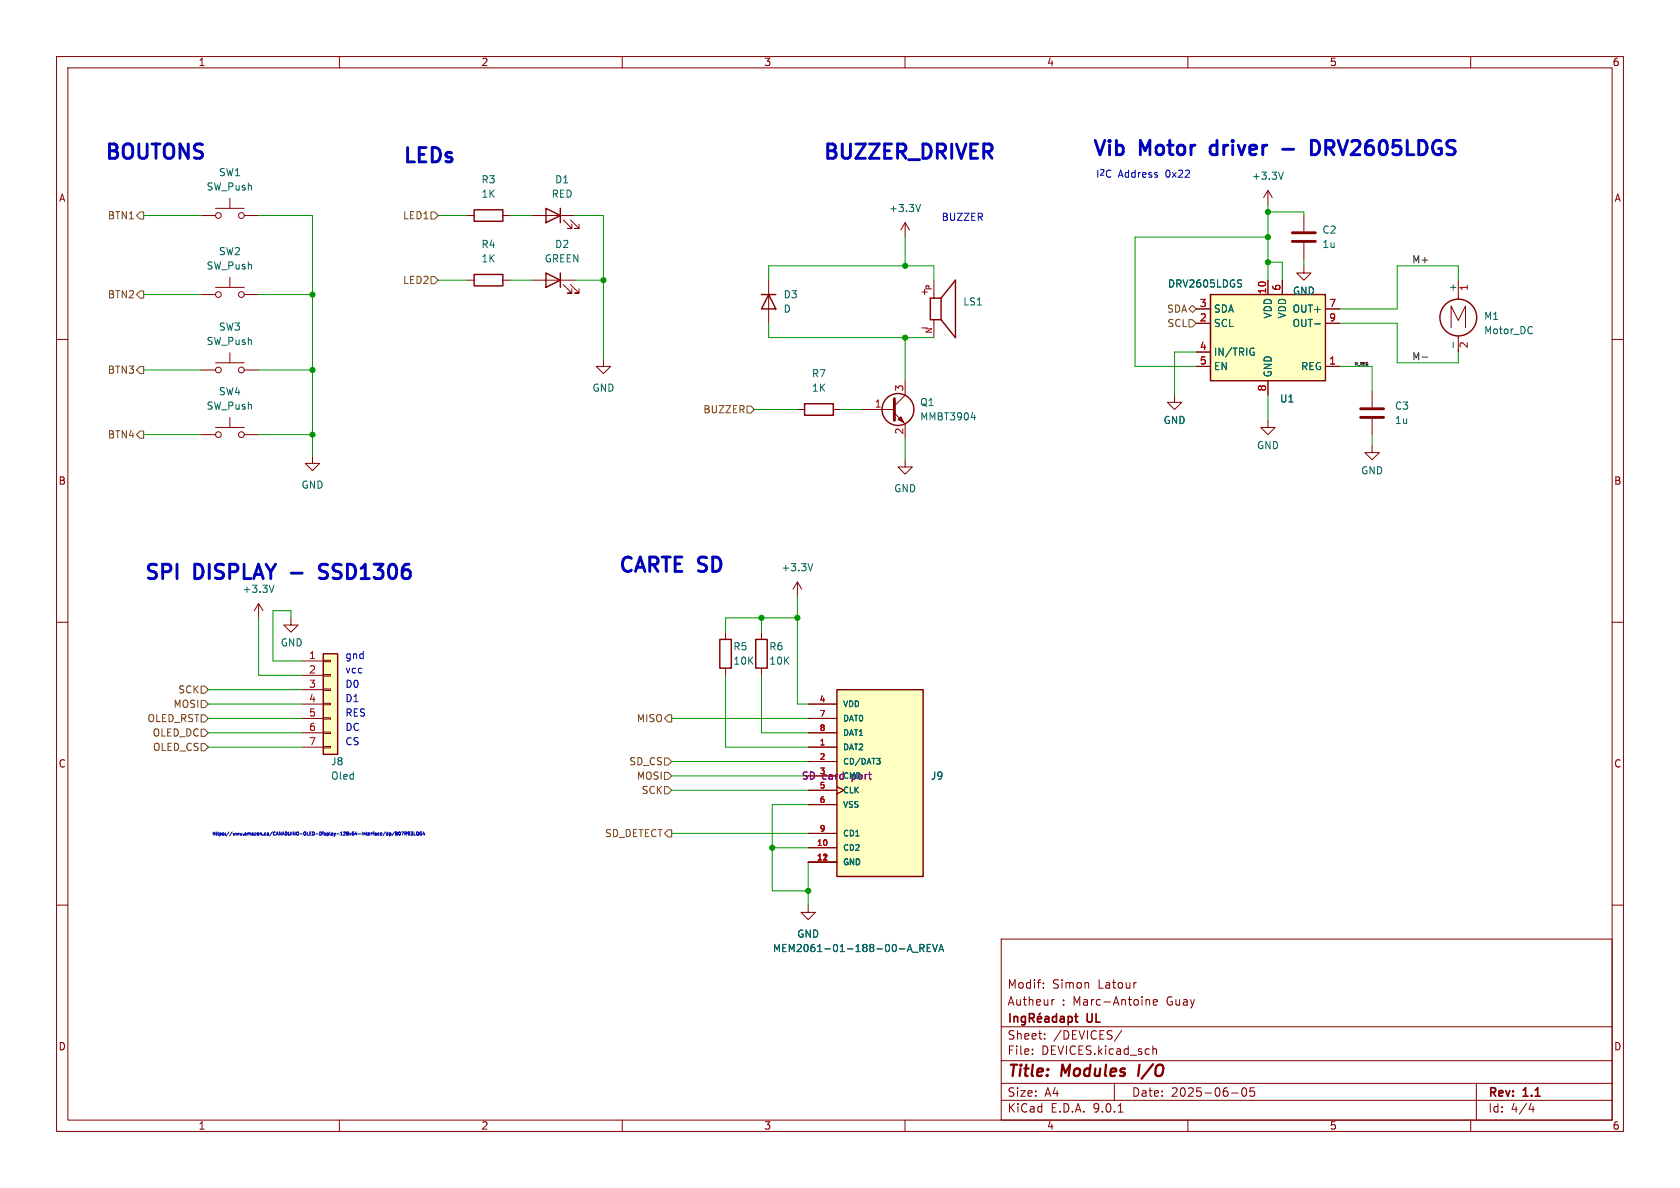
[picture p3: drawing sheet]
<svg xmlns="http://www.w3.org/2000/svg" width="297mm" height="210mm" viewBox="0 0 297 210" stroke-linecap="round" stroke-linejoin="round" font-family="sans-serif">
<g fill="none" stroke="#840000" stroke-width=".18">
<path d="M10 10h277v190h-277zM12 12h273v186h-273zM60 10v2M110 10v2M160 10v2M210 10v2M260 10v2M35.6 38.1h2.5M38.1 36.8h5.1M40.6 35.1v1.7M43.2 38.1h2.5M82.5 38.1h1.3"/>
<path d="M88.9 38.1h1.3M94 38.1h7.6M99.6 38.9l1.5 1.5h-.8h.8v-.8M100.8 38.9l1.6 1.5h-.8h.8v-.8M224.2 33.7l-.8 1.2M224.2 33.7l.7 1.2M224.2 33.7v2.5M230.5 38.1v2.8M35.6 52.1h2.5M38.1 50.8h5.1M40.6 49v1.8M43.2 52.1h2.5"/>
<path d="M135.9 49.5v7.7M163 58h.9M165.1 49.5v3.2M165.1 56.5v3.2M230.5 42.9v2.8M256.5 57.9v-3.8l1.3 2.5 1.3-2.5v3.8M257.8 49.5v3.4M257.8 59.4v2.8M10 60h2M106.7 63.5v1.3h-1.3l1.3 1.2 1.2-1.2h-1.2M141 72.4h1.2M147.3 72.4h1.3"/>
<path d="M152.4 72.4h5.7M158.1 73l1.9 1.9v2.6M160 67.3v2.6l-1.9 1.9M207.6 69.9v1.2h1.3l-1.3 1.3-1.2-1.3h1.2M285 60h2M160 81.3v1.3h1.3l-1.3 1.2-1.3-1.2h1.3M10 110h2M45.7 106.7l-.7 1.3M45.7 106.7l.8 1.3M45.7 106.7v2.5M51.4 109.2v1.3h1.3l-1.3 1.3-1.2-1.3h1.2M285 110h2"/>
<path d="M10 160h2M142.9 160v1.3h1.2l-1.2 1.3-1.3-1.3h1.3M177 166h108v32h-108zM184.5 174.6v.1M184.5 173.8v.1M186.4 176.7l-.4 .1M200.7 173.7h.2M202.7 176.8h.5v.9M203.9 177.2l.7-.1-.1-.3-.4-.1-.2 .2 .1 .7h.5M285 160h2M60 198v2M110 198v2"/>
<path d="M160 198v2M177 194.5h108M177 191.5h108M177 187.5h108M177 181.5h108M182.5 186.3v.1M182.5 185.5v.1M184.7 183.6v.1M184.7 182.8v.1M197 191.5v3M197.7 196.6h.8M198.3 182.1l-1.3 2"/>
<path d="M203.8 184.9v1.5M203.8 185.5l.2-.1 .4 .1 .1 .9M210 198v2M217.7 193.2h1.2M219.7 192.4l.2-.1a.81 .81 0 0 1 .6 .6 .81 .81 0 0 1-.3 .8l-.2 .1a.81 .81 0 0 1-.3-1.4zM221.7 192.3h-.7v.7l.2-.1h.5l.1 .3-.1 .5-.2 .1-.5-.1M260 198v2M261 191.5v6.5M270.7 195l-.4 1.1h.9M271 195.6v1"/>
<circle cx="38.6" cy="38.1" r=".51"/>
<circle cx="42.7" cy="38.1" r=".51"/>
<circle cx="38.6" cy="52.1" r=".51"/>
<circle cx="42.7" cy="52.1" r=".51"/>
</g>
<path d="M201.5 188.2l-.3 2" fill="none" stroke="#840000" stroke-width=".4"/>
<g fill="none" stroke="#840000" stroke-width=".3">
<path d="M178.6 179.2v1.5M179.3 179.7v1M179.3 179.8l.2-.1 .3 .1 .1 .9M181.3 179.8l-.5-.1-.2 .3v.4l.1 .2h.6M181.3 179.7v1.2l-.3 .3-.4-.1M182 180l.7-.1 .1-.2v-.4l-.2-.1h-.6v1.5M182.3 180l.5 .7M183.9 179.1l-.2 .2M184.8 179.8h.5l.1 .9M186.8 179.8l-.5-.1-.2 .3v.4l.1 .2h.6M186.8 179.2v1.5M187.5 179.8h.6v.9"/>
<path d="M188.8 179.8l.5-.1 .3 .3v.4l-.2 .2h-.6M188.8 179.7v1.5M190 179.7h.6M190.2 179.2v1.3l.4 .2M183.4 180.2l.7-.2v-.2l-.5-.1-.2 .2 .1 .7h.6M185.4 180l-.5 .1a.29 .29 0 0 0-.2 .3 .29 .29 0 0 0 .2 .3l.5-.1M188.1 180l-.5 .1a.29 .29 0 0 0-.2 .3 .29 .29 0 0 0 .2 .3l.5-.1"/>
</g>
<g fill="none" stroke="#840000" stroke-width=".25">
<path d="M83.8 37.1h5.1v2h-5.1zM96.5 36.8l2.6 1.3-2.6 1.3zM99.1 36.8v2.6M134.6 52.1h2.6M135.9 52.1l1.3 2.5h-2.6zM166.4 52.7h-1.9v3.8h1.9M166.4 52.7l2.5-3.2v10.2l-2.5-3.2M166.4 52.7v3.8M142.2 71.4h5.1v2h-5.1z"/>
<circle cx="257.8" cy="56.1" r="3.3"/>
<circle cx="158.7" cy="72.4" r="2.82"/>
</g>
<path d="M228.5 41.1h4M228.5 42.7h4M158.1 70.5v3.8" fill="none" stroke="#840000" stroke-width=".51"/>
<path d="M158.7 74.2l.6-.5 .5 1z" fill="#840000" stroke="#840000" stroke-width=".18"/>
<path d="M226.9 30.4l-.4 1.3M270.8 57.8l.1 .1M270.9 58.9h-.1M171.7 73.8h.8M172.3 73.4v.8M256.9 60.5v.9M48.4 103.4l-.4 1.3" fill="none" stroke="#006464" stroke-width=".18"/>
<path d="M214 52.1h20.3v15.2h-20.3z" fill="#ffffc2"/>
<path d="M214 52.1h20.3v15.2h-20.3z" fill="none" stroke="#840000" stroke-width=".25"/>
<path d="M211.5 54.6h2.5M211.5 57.2h2.5M224.2 49.5v2.6M226.7 49.5v2.6M234.3 54.6h2.6M234.3 57.2h2.6M211.5 62.2h2.5M211.5 64.8h2.5M224.2 67.3v2.6M234.3 64.8h2.6" fill="none" stroke="#840000" stroke-width=".18"/>
<path d="M219.3 49.5h.2M219.4 50.2l.1 .2-.1 .3M232.4 57.2h1M221.4 61.5l.3 .1M221.5 62.3h.2v.4l-.3 .1" fill="none" stroke="#006464" stroke-width=".18"/>
<path d="M57.1 115.6h2.6v17.8h-2.6z" fill="#ffffc2"/>
<path d="M96.5 48.3l2.6 1.2-2.6 1.3zM99.1 48.3v2.5M57.1 115.6h2.6v17.8h-2.6z" fill="none" stroke="#840000" stroke-width=".25"/>
<g fill="none" stroke="#840000" stroke-width=".18">
<path d="M94 49.5h7.6M99.6 50.3l1.5 1.5h-.8h.8v-.7M100.8 50.3l1.6 1.5h-.8h.8v-.7M35.6 65.4h2.5M38.1 64.1h5.1M40.6 62.4v1.7M43.2 65.4h2.5M53.3 116.8h3.8M53.3 119.4h3.8M57.1 116.7h1.3v.3h-1.3zM57.1 119.3h1.3v.2h-1.3zM53.3 121.9h3.8"/>
<path d="M53.3 124.5h3.8M53.3 127h3.8M53.3 129.5h3.8M53.3 132.1h3.8M57.1 121.8h1.3v.2h-1.3zM57.1 124.3h1.3v.3h-1.3zM57.1 126.9h1.3v.2h-1.3zM57.1 129.4h1.3v.3h-1.3zM57.1 132h1.3v.2h-1.3z"/>
<circle cx="38.6" cy="65.4" r=".51"/>
<circle cx="42.7" cy="65.4" r=".51"/>
</g>
<path d="M148 121.9h15.2v33h-15.2z" fill="#ffffc2"/>
<path d="M83.8 48.5h5.1v2h-5.1zM127.3 113h2v5.1h-2zM133.6 113h2v5.1h-2zM148 121.9h15.2v33h-15.2z" fill="none" stroke="#840000" stroke-width=".25"/>
<g fill="none" stroke="#840000" stroke-width=".18">
<path d="M160 39.4l-.7 1.2M160 39.4l.8 1.2M160 39.4v2.5M82.5 49.5h1.3M88.9 49.5h1.3M211.5 54.6h2.5M211.5 57.2h2.5M224.2 49.5v2.6M226.7 49.5v2.6M230.5 47v1.3h1.3l-1.3 1.2-1.3-1.2h1.3M234.3 54.6h2.6M234.3 57.2h2.6"/>
<path d="M35.6 76.8h2.5M38.1 75.6h5.1M40.6 73.8v1.8M43.2 76.8h2.5M211.5 62.2h2.5M211.5 64.8h2.5M224.2 74.3v1.3h1.2l-1.2 1.2-1.3-1.2h1.3M224.2 67.3v2.6M234.3 64.8h2.6M242.6 78.7v1.3h1.2l-1.2 1.3-1.3-1.3h1.3M242.6 69.2v2.8M242.6 74v2.8"/>
<path d="M55.2 80.6v1.3h-1.2l1.2 1.3 1.3-1.3h-1.3M128.3 111.8v1.2M128.3 118.1v1.3M134.6 111.8v1.2M134.6 118.1v1.3M141 102.9l-.8 1.2M141 102.9l.7 1.2M141 102.9v2.5M142.9 124.5h5.1M142.9 127h5.1M142.9 129.5h5.1M142.9 132.1h5.1"/>
<path d="M142.9 134.6h5.1M142.9 137.2h5.1M142.9 139.7h5.1M148 139.1l1.2 .6-1.2 .6M142.9 142.2h5.1M142.9 147.3h5.1M142.9 149.9h5.1M142.9 152.4h5.1"/>
<circle cx="38.6" cy="76.8" r=".51"/>
<circle cx="42.7" cy="76.8" r=".51"/>
</g>
<g fill="none" stroke="#006464" stroke-width=".18">
<path d="M162.7 36.1l-.4 1.3M219.3 49.5h.2M219.4 50.2l.1 .2-.1 .3M232.4 57.2h1M221.4 61.5l.3 .1M221.5 62.3h.2v.4l-.3 .1M143.7 99.6l-.4 1.3M155 134.1h.6l-.3 .4M155.4 134.5l.2 .1v.3l-.2 .2M161.4 168.3h.9M162.6 167.6h.6l.2-.2-.1-.3-.7-.2v1.3M162.9 167.6l.5 .6"/>
<path d="M163.9 167.6h.4M164.5 166.9h-.6v1.3h.6M164.9 166.9l.4 1.3 .4-1.3M166 168.2l.4-1.3 .4 1.3M166.1 167.9h.6"/>
</g>
<path d="M240.5 72.3h4.1M240.5 73.8h4.1" fill="none" stroke="#840000" stroke-width=".51"/>
<g fill="none" stroke="#725600" stroke-width=".18">
<path d="M24.8 37.5h.6v1.2h-.6l-.7-.6zM76.2 37.5h.6l.7 .6-.7 .6h-.6zM24.8 51.4h.6v1.3h-.6l-.7-.6zM76.2 48.9h.6l.7 .6-.7 .7h-.6zM210.2 54.6l.6-.6 .7 .6-.7 .6zM210.2 56.5h.6l.7 .7-.7 .6h-.6zM24.8 76.2h.6v1.3h-.6l-.7-.7zM24.8 64.8h.6v1.2h-.6l-.7-.6zM132.1 71.8h.6l.6 .6-.6 .6h-.6zM35.6 121.3h.6l.6 .6-.6 .7h-.6zM35.6 123.8h.6l.6 .7-.6 .6h-.6zM35.6 131.4h.6l.6 .7-.6 .6h-.6z"/>
<path d="M35.6 126.4h.6l.6 .6-.6 .6h-.6zM35.6 128.9h.6l.6 .6-.6 .7h-.6zM117.5 136.5h.6l.6 .7-.6 .6h-.6zM117.5 139.1h.6l.6 .6-.6 .6h-.6zM117.5 134h.6l.6 .6-.6 .7h-.6zM118.1 126.4h.6v1.2h-.6l-.6-.6zM118.1 146.7h.6v1.3h-.6l-.6-.7z"/>
</g>
<path d="M251.4 63.1h1" fill="none" stroke="#0f0f0f" stroke-width=".18"/>
<g fill="none" stroke="#009600" stroke-width=".18">
<path d="M25.4 38.1h10.2M45.7 38.1h9.5v42.5M77.5 38.1h5M90.2 38.1h3.8M101.6 38.1h5.1v25.4M224.2 36.2v13.3M224.2 37.5h6.3v.6M25.4 52.1h10.2M45.7 52.1h9.5M77.5 49.5h5M90.2 49.5h3.8M101.6 49.5h5.1"/>
<path d="M135.9 49.5v-2.5h29.2v2.5M135.9 57.2v2.5h29.2M160 41.9v5.1M160 59.7v7.6M224.2 41.9h-23.5v22.9h10.8M224.2 46.4h2.5v3.1M230.5 45.7v1.3M236.9 57.2h10.1v6.9h10.8v-1.9M257.8 49.5v-2.5h-10.8v7.6h-10.1M25.4 65.4h10.2M25.4 76.8h10.2M45.7 65.4h9.5"/>
<path d="M45.7 76.8h9.5M133.3 72.4h7.7M148.6 72.4h3.8M160 77.5v3.8M211.5 62.2h-3.9v7.7M224.2 69.9v4.4M236.9 64.8h5.7v4.4M242.6 76.8v1.9M45.7 109.2v10.2h7.6M51.4 109.2v-1.2h-3.1v8.8h5M128.3 119.4v12.7h14.6M134.6 109.2v2.6"/>
<path d="M134.6 119.4v10.1h8.3M141 109.2h-12.7v2.6M141 105.4v19.1h1.9M36.8 132.1h16.5M36.8 121.9h16.5M36.8 124.5h16.5M36.8 129.5h16.5M36.8 127h16.5M118.7 127h24.2M118.7 139.7h24.2M118.7 137.2h24.2M118.7 134.6h24.2"/>
<path d="M118.7 147.3h24.2M136.5 149.9h6.4M142.9 142.2h-6.4v15.3h6.4M142.9 152.4v7.6"/>
</g>
<g fill="none" stroke="#0000c2" stroke-width=".18">
<path d="M68.6 147.1v.5h-.2l-.1-.3h.3M68.8 147.6h.3v-.3h-.3v.5M69.8 147l-.5 .8M69.9 147.1l.3 .1v.4h-.3zM69.9 147.3h.2M70.6 147.1a.26 .26 0 0 1 .2 .3 .26 .26 0 0 1-.3 .2zM71 147.1h.4l-.3 .5M71.6 147.4l.2-.1 .1-.2h-.3v.5M71.7 147.4l.2 .2M72.4 147.3l-.2 .1-.1-.3 .3 .1v.3l-.2 .1M72.6 147.1h.4l-.2 .2h.1v.3h-.3M73.2 147.1v.5h.3"/>
<path d="M73.6 147.1h.4l-.1 .5-.3-.1zM73.7 147.5l.3 .2M74.5 147.1a.25 .25 0 0 0-.3 .3 .25 .25 0 0 0 .4 .2v-.2h-.2M74.9 147l-.1 .4h.3M75 147.3v.3"/>
</g>
<path d="M214.1 25.9l-.2 .2v.8l.2 .2M226.8 26.4h1.9M231.8 24.8a1.34 1.34 0 0 1 1.5 .8 1.34 1.34 0 0 1-.5 1.6l-1 .2zM57.9 99.9l-1-.2a.62 .62 0 0 0-.5 .6 .62 .62 0 0 0 .5 .7l.8 .2M56.5 102.2l.3 .1 .9-.1" fill="none" stroke="#0000c2" stroke-width=".51"/>
<g fill="#009600" stroke="#009600" stroke-width=".18">
<circle cx="55.2" cy="65.4" r=".46"/>
<circle cx="55.2" cy="52.1" r=".46"/>
<circle cx="55.2" cy="76.8" r=".46"/>
<circle cx="106.7" cy="49.5" r=".46"/>
<circle cx="224.2" cy="37.5" r=".46"/>
<circle cx="160" cy="47" r=".46"/>
<circle cx="160" cy="59.7" r=".46"/>
<circle cx="134.6" cy="109.2" r=".46"/>
<circle cx="224.2" cy="41.9" r=".46"/>
<circle cx="224.2" cy="46.4" r=".46"/>
<circle cx="141" cy="109.2" r=".46"/>
<circle cx="136.5" cy="149.9" r=".46"/>
<circle cx="142.9" cy="157.5" r=".46"/>
</g>
<g font-size="3.5" fill="#0000c2">
<text x="18.4" y="28.3">BOUTONS</text>
<text x="71.1" y="29">LEDs</text>
<text x="145.4" y="28.3">BUZZER_DRIVER</text>
<text x="193" y="27.7">Vib</text>
<text x="201.7" y="27.7">Motor</text>
<text x="215.2" y="27.7">driver</text>
<text x="235" y="27.7">DRV2605LDGS</text>
<text x="109.2" y="101.4">CARTE SD</text>
<text x="25.4" y="102.6">SPI</text>
<text x="34.5" y="102.6">DISPLAY</text>
<text x="52.6" y="102.6">-</text>
<text x="58.7" y="102.6">SSD1306</text>
</g>
<g font-size="2.8" fill="#840000">
<text x="178" y="190.9">Title:</text>
<text x="187.7" y="190.9">Modules</text>
<text x="202.1" y="190.9">I/O</text>
</g>
<g font-size="2.1" fill="#840000">
<text x="178" y="178">Autheur</text>
<text x="178" y="175">Modif:</text>
<text x="186" y="175">Simon</text>
<text x="187.7" y="178">: Marc-Antoine</text>
<text x="194.2" y="175">Latour</text>
<text x="206.4" y="178">Guay</text>
<text x="178" y="184">Sheet:</text>
<text x="186.2" y="184">/DEVICES/</text>
<text x="192.2" y="181.2">UL</text>
<text x="178" y="186.7">File:</text>
<text x="184.1" y="186.7">DEVICES.kicad_sch</text>
<text x="178" y="196.9">KiCad</text>
<text x="178" y="194.1">Size:</text>
<text x="184.7" y="194.1">A4</text>
<text x="185.7" y="196.9">E.D.A.</text>
<text x="193.3" y="196.9">9.0.1</text>
<text x="200" y="194.1">Date:</text>
<text x="207" y="194.1">2025-06-05</text>
<text x="263" y="194.3">Rev:</text>
<text x="263" y="196.9">Id:</text>
<text x="267.1" y="196.9">4/4</text>
<text x="269.4" y="194.3">1.1</text>
</g>
<g font-size="1.8" fill="#840000">
<text x="35" y="11.9">1</text>
<text x="85" y="11.9">2</text>
<text x="135" y="11.9">3</text>
<text x="185" y="11.9">4</text>
<text x="235" y="11.9">5</text>
<text x="285" y="11.9">6</text>
<text x="10.3" y="35.9">A</text>
<text x="285.3" y="35.9">A</text>
<text x="162.6" y="52.4">+</text>
<text x="10.3" y="85.9">B</text>
<text x="285.3" y="85.9">B</text>
<text x="10.3" y="135.9">C</text>
<text x="285.3" y="135.9">C</text>
<text x="10.3" y="185.9">D</text>
<text x="285.3" y="185.9">D</text>
<text x="35" y="199.9">1</text>
<text x="85" y="199.9">2</text>
<text x="135" y="199.9">3</text>
<text x="185" y="199.9">4</text>
<text x="235" y="199.9">5</text>
<text x="285" y="199.9">6</text>
</g>
<g font-size="1.8" fill="#006464">
<text x="36.4" y="33.9">SW_Push</text>
<text x="38.6" y="31.3">SW1</text>
<text x="85" y="32.6">R3</text>
<text x="85" y="35.2">1K</text>
<text x="97.4" y="35.2">RED</text>
<text x="98" y="32.6">D1</text>
<text x="221.2" y="32">+3.3V</text>
<text x="157.1" y="37.7">+3.3V</text>
<text x="233.7" y="41.5">C2</text>
<text x="36.4" y="47.9">SW_Push</text>
<text x="38.6" y="45.3">SW2</text>
<text x="85" y="44">R4</text>
<text x="85" y="46.6">1K</text>
<text x="96.2" y="46.6">GREEN</text>
<text x="98" y="44">D2</text>
<text x="233.7" y="44">1u</text>
<text x="138.4" y="52.9">D3</text>
<text x="206.4" y="51">DRV2605LDGS</text>
<text x="228.5" y="52.3">GND</text>
<text x="257.6" y="51.7" transform="rotate(-90 257.6 51.7)">+</text>
<text x="38.6" y="58.6">SW3</text>
<text x="138.4" y="55.5">D</text>
<text x="170.2" y="54.2">LS1</text>
<text x="214.5" y="55.5">SDA</text>
<text x="214.5" y="58">SCL</text>
<text x="225" y="56.4" transform="rotate(-90 225 56.4)">VDD</text>
<text x="227.6" y="56.4" transform="rotate(-90 227.6 56.4)">VDD</text>
<text x="228.4" y="55.5">OUT+</text>
<text x="228.4" y="58">OUT-</text>
<text x="262.3" y="56.7">M1</text>
<text x="262.3" y="59.3">Motor_DC</text>
<text x="36.4" y="61.2">SW_Push</text>
<text x="214.5" y="63.1">IN/TRIG</text>
<text x="214.5" y="65.6">EN</text>
<text x="229.9" y="65.6">REG</text>
<text x="38.6" y="70.1">SW4</text>
<text x="104.6" y="69.4">GND</text>
<text x="143.4" y="66.9">R7</text>
<text x="143.4" y="69.4">1K</text>
<text x="162.6" y="72">Q1</text>
<text x="225" y="66.8" transform="rotate(-90 225 66.8)">GND</text>
<text x="226.2" y="71.3">U1</text>
<text x="36.4" y="72.6">SW_Push</text>
<text x="162.6" y="74.5">MMBT3904</text>
<text x="205.6" y="75.2">GND</text>
<text x="246.5" y="72.6">C3</text>
<text x="246.5" y="75.2">1u</text>
<text x="222.1" y="79.6">GND</text>
<text x="53.2" y="86.6">GND</text>
<text x="158" y="87.2">GND</text>
<text x="240.5" y="84">GND</text>
<text x="138" y="101.2">+3.3V</text>
<text x="42.8" y="105">+3.3V</text>
<text x="49.5" y="114.5">GND</text>
<text x="129.5" y="115.2">R5</text>
<text x="129.5" y="117.7">10K</text>
<text x="135.9" y="115.2">R6</text>
<text x="135.9" y="117.7">10K</text>
<text x="58.4" y="135.5">J8</text>
<text x="58.4" y="138">Oled</text>
<text x="164.5" y="138">J9</text>
<text x="140.8" y="166">GND</text>
<text x="136.5" y="168.5">MEM2061-01-188-00-A_REVA</text>
</g>
<g font-size="1.8" fill="#0000c2">
<text x="193.7" y="31.5">I^{2}CAddress</text>
<text x="206.2" y="31.5">0x22</text>
<text x="166.4" y="39.1">BUZZER</text>
<text x="61" y="116.6">gnd</text>
<text x="61" y="119.1">vcc</text>
<text x="61" y="121.7">D0</text>
<text x="61" y="124.2">D1</text>
<text x="61" y="131.8">CS</text>
<text x="61" y="126.8">RES</text>
<text x="61" y="129.3">DC</text>
</g>
<g font-size="1.8" fill="#725600">
<text x="19" y="39">BTN1</text>
<text x="71.1" y="39">LED1</text>
<text x="19" y="52.9">BTN2</text>
<text x="71.1" y="50.4">LED2</text>
<text x="206.2" y="55.5">SDA</text>
<text x="206.3" y="58">SCL</text>
<text x="19" y="66.3">BTN3</text>
<text x="19" y="77.7">BTN4</text>
<text x="124.2" y="73.3">BUZZER</text>
<text x="30.6" y="125.3">MOSI</text>
<text x="31.4" y="122.8">SCK</text>
<text x="26" y="127.9">OLED_RST</text>
<text x="26.9" y="130.4">OLED_DC</text>
<text x="112.5" y="127.9">MISO</text>
<text x="26.9" y="132.9">OLED_CS</text>
<text x="111.2" y="135.5">SD_CS</text>
<text x="112.5" y="138">MOSI</text>
<text x="113.3" y="140.6">SCK</text>
<text x="106.9" y="148.2">SD_DETECT</text>
</g>
<g font-size="1.8" fill="#0f0f0f">
<text x="249.6" y="46.6">M+</text>
<text x="249.6" y="63.8">M-</text>
</g>
<g font-size="1.8" fill="#a90000">
<text x="223.9" y="52.1" transform="rotate(-90 223.9 52.1)">10</text>
<text x="226.4" y="51.5" transform="rotate(-90 226.4 51.5)">6</text>
<text x="259.8" y="51.5" transform="rotate(-90 259.8 51.5)">1</text>
<text x="212" y="54.4">3</text>
<text x="212" y="56.9">2</text>
<text x="234.9" y="54.4">7</text>
<text x="234.9" y="56.9">9</text>
<text x="212" y="62">4</text>
<text x="212" y="64.5">5</text>
<text x="234.9" y="64.5">1</text>
<text x="259.8" y="61.7" transform="rotate(-90 259.8 61.7)">2</text>
<text x="159.8" y="69.3" transform="rotate(-90 159.8 69.3)">3</text>
<text x="223.9" y="69.3" transform="rotate(-90 223.9 69.3)">8</text>
<text x="154.6" y="72.1">1</text>
<text x="159.8" y="76.9" transform="rotate(-90 159.8 76.9)">2</text>
<text x="54.5" y="116.6">1</text>
<text x="54.5" y="119.1">2</text>
<text x="54.5" y="121.7">3</text>
<text x="54.5" y="124.2">4</text>
<text x="54.5" y="126.7">5</text>
<text x="54.5" y="129.3">6</text>
<text x="54.5" y="131.8">7</text>
</g>
<g font-size="1.8" fill="#840084">
<text x="141.7" y="138">SD card</text>
<text x="150.6" y="138">port</text>
</g>
<g font-size="1.4" fill="#a90000">
<text x="164.8" y="51.4" transform="rotate(-90 164.8 51.4)">P</text>
<text x="164.8" y="59.1" transform="rotate(-90 164.8 59.1)">N</text>
<text x="144.8" y="124.2">4</text>
<text x="144.8" y="126.7">7</text>
<text x="144.8" y="129.3">8</text>
<text x="144.8" y="131.8">1</text>
<text x="144.8" y="134.4">2</text>
<text x="144.8" y="136.9">3</text>
<text x="144.8" y="139.4">5</text>
<text x="144.8" y="142">6</text>
<text x="144.3" y="149.6">10</text>
<text x="144.8" y="147.1">9</text>
<text x="144.3" y="152.1">11</text>
<text x="145.1" y="152.1">2</text>
</g>
<g font-size="1.4" fill="#006464">
<text x="149" y="125.2">VDD</text>
<text x="149" y="127.7">DAT0</text>
<text x="149" y="130.3">DAT1</text>
<text x="149" y="132.8">DAT2</text>
<text x="149" y="135.4">CD/DAT3</text>
<text x="149" y="137.9">CMD</text>
<text x="149" y="140.4">CLK</text>
<text x="149" y="143">VSS</text>
<text x="149" y="148.1">CD1</text>
<text x="149" y="150.6">CD2</text>
<text x="149" y="153.1">GND</text>
</g>
<text font-size=".8" fill="#0000c2" x="37.5" y="147.7">https://www.amazon.ca/CANADUINO-OLED-Display-128x64-Interface/dp/B07R93LQG4</text>
<text font-size=".7" fill="#0f0f0f" x="239.4" y="64.6">M_REG</text>
</svg>
